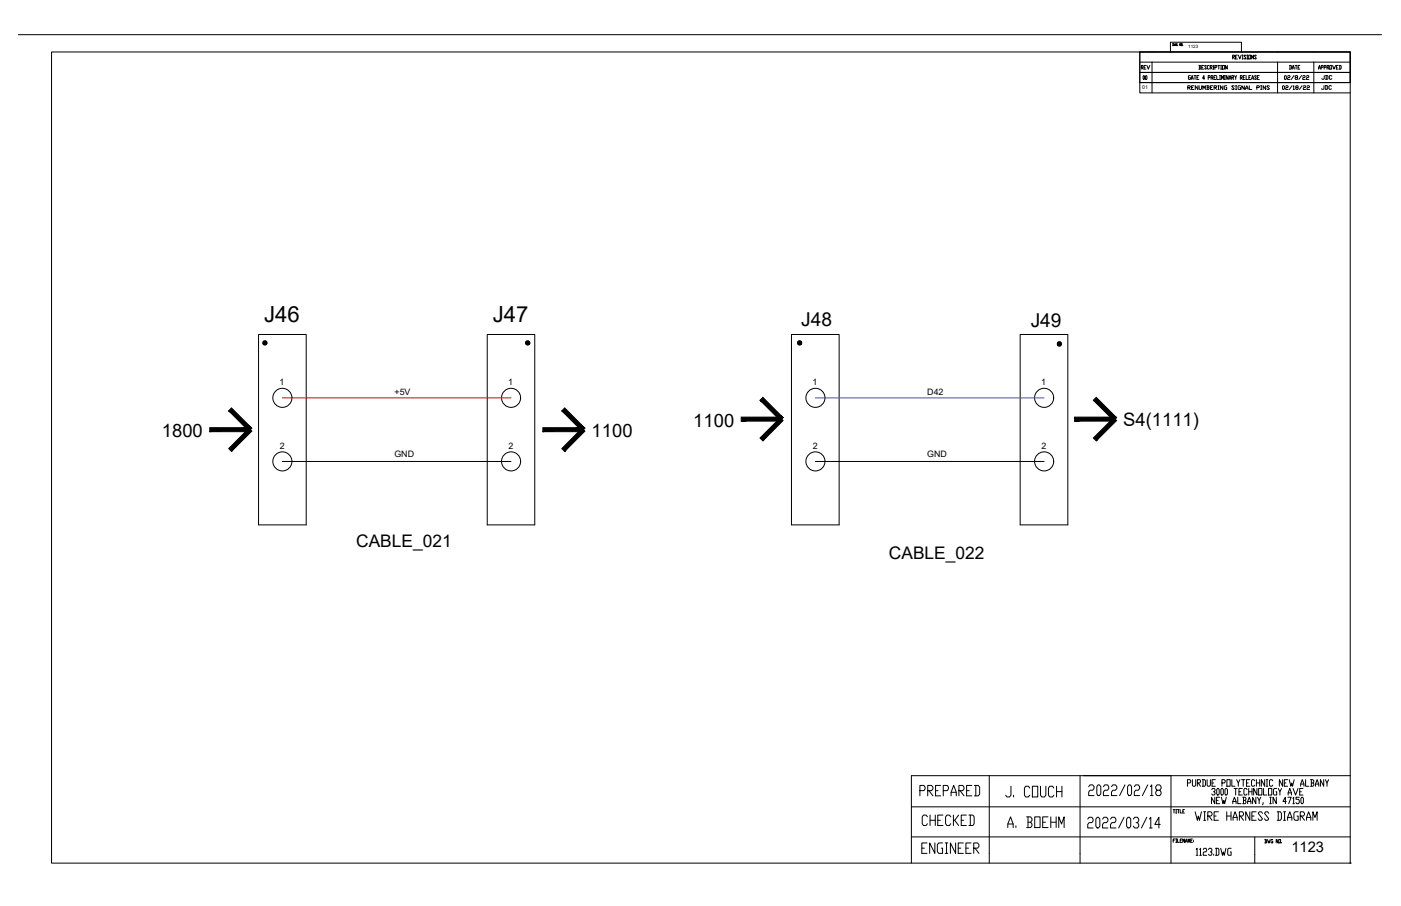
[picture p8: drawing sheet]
<svg xmlns="http://www.w3.org/2000/svg" width="432mm" height="279mm" viewBox="0 0 432 279" stroke-linecap="round" stroke-linejoin="round" font-family="sans-serif">
<!-- layer: 0 -->
<g fill="none" stroke="#000" stroke-width=".31">
<path d="M5.6 10.7h420.2M15.9 16h400.3v250.2h-400.3zM351.3 16v6.3h64.9M351.3 16h64.9v6.3M351.3 16h64.9v9.5h-64.9zM355.1 19.2h61.1M379.9 17.6h.5v-.6h-.5v1.2M380.1 17.6l.4 .6M380.8 17.6h.3M381.4 17h-.6v1.2h.6M381.7 17l.4 1.2 .4-1.2M382.8 18.2h.3"/>
<path d="M382.8 17h.3M383 17v1.2M384 17.2l-.4-.2-.2 .2 .6 .8-.1 .2-.5-.2M384.3 18.2h.3M384.3 17h.3M384.4 17v1.2M384.9 17h.6v1.2h-.6zM386.3 17v1.2l-.5-1.2v1.2M387.2 17.2l-.4-.2-.2 .2 .6 .8-.1 .2-.5-.2M393.8 19.2v9.4M404.9 19.2v3.1M351.3 25.5v3.1h64.9"/>
<path d="M355.1 25.5v3.1M366.1 27h.6l.2-.4-.8-.2v1.2M366.3 27l.6 .6M366.9 23.3h-.5l-.1 .2 .1 1h.5v-.6h-.2M367.2 24.5l.2-1.2 .3 1.2M367.2 24.1h.5M367.3 27h.3M368 26.4h-.7v1.2h.7M368 23.3h.6M368.3 23.3v1.2M368.9 23.9h.3M369.2 26.4v1.2l-.8-1.2v1.2"/>
<path d="M369.5 20.2l.6 .1v.9l-.6 .1M369.5 23.3h-.6v1.2h.6M369.6 26.4l.2 1.2 .5-.2v-1M369.7 20.2v1.1M370.4 20.8h.3M370.7 27.6v-1.2l.4 .8 .4-.8v1.2M371 20.2h-.6v1.1h.6M371.2 24.1h-.6l.5-.8v1.2M371.8 20.3l-.1-.1-.4 .1 .5 .9-.1 .1-.4-.1M371.9 26.4l.8 .2-.2 .4M372.1 27h.4l.2 .4-.8 .2M372.1 26.4v1.2"/>
<path d="M372.4 23.9h.4v-.6h-.4v1.2M372.7 20.3l-.1-.1-.5 .1v.9l.2 .1 .4-.1M373 20.8h.4l.2-.5-.6-.1v1.1M373.1 27h.3M373.1 20.8l.5 .5M373.3 23.9l.6-.2-.2-.4h-.4v1.2M373.4 23.9l.5 .6M373.8 26.4h-.7v1.2h.7M373.9 21.3h.3M373.9 20.2h.3M374 20.2v1.1M374.2 23.9h.3"/>
<path d="M374.2 27h.6l.2-.4-.8-.2v1.2M374.4 27l.6 .6M374.5 20.8h.4v-.6h-.4v1.1M374.7 23.3h-.5v1.2h.5M375 23.3v1.2h.6M375.3 20.2h.6M375.4 27.6h.4M375.4 26.4h.4M375.6 26.4v1.2M375.6 20.2v1.1M375.9 23.3h.3M375.9 24.5h.3"/>
<path d="M376 23.3v1.2M376.2 21.3h.3M376.2 20.2h.3M376.4 20.2v1.1M376.5 24.5v-1.2l.3 .8 .3-.8v1.2M376.8 20.2h.6v1.1h-.6zM376.9 26.4v1.2l-.8-1.2v1.2M377.3 23.3h.3M377.3 24.5h.3M377.5 23.3v1.2M378.1 26.4l-.8 .2 .2 1h.6v-.6h-.2M378.3 20.2v1.1l-.6-1.1v1.1"/>
<path d="M378.5 23.3v1.2l-.6-1.2v1.2M378.8 24.5l.3-1.2 .3 1.2M378.8 24.1h.6M379.7 23.9h.4v-.6h-.4v1.2M379.8 23.9l.5 .6M380.4 26.6l-.2-.2-.6 .2 .8 .8-.2 .2-.6-.2M380.5 23.3l.3 1.2M380.8 27.6h.4M380.8 26.4h.4M381 26.4v1.2M381.1 23.3l-.3 .6M382.3 23.9h.4v-.6h-.4v1.2"/>
<path d="M382.3 26.4l-.7 .2v.8l.2 .2h.5v-.6h-.1M382.5 23.9l.4 .6M383.2 23.9h.3M383.5 26.4v1.2l-.8-1.2v1.2M383.8 23.3h-.6v1.2h.6M383.9 27.6l.4-1.2 .4 1.2M383.9 27.2h.8M384.1 23.3v1.2h.5M384.9 23.9h.3M385 26.4v1.2h.8M385.5 23.3h-.6v1.2h.6M385.8 24.5l.3-1.2 .3 1.2"/>
<path d="M385.8 24.1h.6M387.2 23.5l-.4-.2-.1 .2 .5 .8-.1 .2-.4-.2M387.4 27h.6l.2-.4-.8-.2v1.2M387.5 23.9h.3M388.1 23.3h-.6v1.2h.6M388.5 27.6h.4M388.5 26.4h.4M388.7 26.4v1.2M390.1 26.4v1.2l-.8-1.2v1.2M391.3 26.6l-.3-.2-.5 .2 .8 .8-.3 .2-.5-.2M395.3 26.6l.2-.2 .4 .2v.8l-.2 .2-.4-.2zM395.9 23.5l.2-.2 .4 .2v.8l-.2 .2-.4-.2z"/>
<path d="M396.3 26.6l.1-.2 .6 .2-.2 .4-.5 .2v.4h.7M396.8 23.5l.3-.2 .5 .2-.2 .4-.6 .2v.4h.8M397.4 20.2l.6 .1v.9l-.6 .1M397.6 20.2v1.1M398.2 26.4l-.8 1.2M398.3 21.3l.3-1.1 .3 1.1M398.3 20.9h.6M398.6 26.6l.2-.2v1.2M398.6 27.6h.4M398.8 23.3l-.8 1.2M399.2 20.2h.6M399.3 23.9l-.1-.2 .1-.4 .6 .2-.1 .4-.6 .2 .1 .4 .6-.2-.1-.4"/>
<path d="M399.5 20.2v1.1M399.6 27l-.3-.4 .6-.2 .2 .4-.8 .4 .3 .4 .5-.2-.2-.4M400.1 20.8h.3M400.6 20.2h-.5v1.1h.5M401.1 23.3l-.8 1.2M401.3 26.4l-.8 1.2M401.5 23.5l.2-.2 .6 .2-.2 .4-.6 .2v.4h.8M401.7 26.6l.1-.2 .6 .2-.1 .4-.6 .2v.4h.7M402.6 23.5l.3-.2 .5 .2-.2 .4-.6 .2v.4h.8M402.8 26.6l.2-.2 .6 .2-.2 .4-.6 .2v.4h.8M406.4 21.3l.3-1.1 .2 1.1M406.4 20.9h.5"/>
<path d="M407.2 20.8h.5v-.6h-.5v1.1M408.1 20.8l.6-.2-.2-.4h-.4v1.1M409 20.8h.4v-.6h-.4v1.1M409.1 20.8l.4 .5M409.8 20.2h.6v1.1h-.6zM410.7 20.2l.5 1.1 .4-1.1M411.9 20.8h.3M412.5 20.2h-.6v1.1M412.8 20.2l.6 .1v.9l-.6 .1M412.9 20.2v1.1M416.2 22.3h-64.9v3.2M416.2 22.3v3.2h-64.9"/>
<path d="M79.7 103.2h14.7v58.7h-14.7zM150.2 103.2h14.6v58.7h-14.6zM243.9 103.2h14.7v58.7h-14.7zM314.4 103.2h14.7v58.7h-14.7zM87 142.3h70.5M251.3 142.3h70.5M280.9 239.2v27M333.9 239.2h82.3M332.9 263.2v3M386.7 263.5v2.7M416.2 266.2h.1"/>
<circle cx="87" cy="122.7" r="2.94"/>
<circle cx="157.5" cy="122.7" r="2.94"/>
<circle cx="251.3" cy="122.7" r="2.94"/>
<circle cx="321.8" cy="122.7" r="2.94"/>
<circle cx="87" cy="142.3" r="2.94"/>
<circle cx="157.5" cy="142.3" r="2.94"/>
<circle cx="251.3" cy="142.3" r="2.94"/>
<circle cx="321.8" cy="142.3" r="2.94"/>
</g>
<!-- layer: SLD-0 -->
<g fill="none" stroke="#000" stroke-width=".31">
<path d="M360.7 16v-3h21.9v3M361.4 13.4l.4 .2-.1 .5h-.3M361.5 13.4v.7M361.9 13.4l.1 .7 .3-.7M362.8 13.4l-.3 .2 .1 .5h.2l-.1-.4M363 14v.1M363.9 13.4v.7l-.3-.7v.7M364.1 13.4h.3v.7h-.3zM364.5 14v.1M280.9 239.2h80v27M304.9 239.2v24M332.9 239.2v24"/>
<path d="M280.9 258.1h135.3M280.9 248.8h135.3M361.6 249.7h.5M361.6 259.2h.3M361.8 249.7v1M362.1 258.7h-.5v1.1M362.4 249.7h.2M362.4 250.7h.2M362.4 258.7h.3M362.4 259.8h.3M362.5 249.7v1M362.6 258.7v1.1"/>
<path d="M362.9 249.7h.5M362.9 258.7v1.1h.6M363.2 249.7v1M363.7 249.7v1h.6M363.7 259.2h.3M364.3 258.7h-.6v1.1h.6M364.5 250.2h.3M365.1 249.7h-.6v1h.6M365.1 258.7v1.1l-.6-1.1v1.1M365.4 259.8l.2-1.1 .3 1.1M365.4 259.4h.5M366 241.5h.7l.3-.4-.3-.7h-.7v2.1"/>
<path d="M366.2 259.8v-1.1l.3 .7 .2-.7v1.1M367 259.2h.3M367.5 258.7h-.5v1.1h.5M367.5 240.4v1.7l.3 .4h.5l.2-.4v-1.7M367.8 259.1v.1M367.8 259.4v.2M368.4 250.3l.6 2.7 .3-1.3 .4 1.3 .6-2.7M369 241.5h.8l.2-.4-.2-.7h-.8v2.1M369.3 241.5l.7 1M370.5 240.4h.8l.2 .4v1.3l-.2 .4h-.8M370.8 240.4v2.1M371 250.3h.6"/>
<path d="M371 253h.6M371.3 250.3v2.7M372 240.4v1.7l.3 .4h.5l.3-.4v-1.7M372.3 251.7h.9l.4-.5-.4-.9h-.9v2.7M372.6 251.7l1 1.3M373.5 243.5l.2-.4h.5l.3 .7-.5 .4M373.6 241.5h.5M374.2 251.7h.6M374.2 244.2l.3 .3-.3 .7h-.5l-.2-.4M374.4 245.9v1.9l-1-1.9v1.9M374.6 240.4h-1v2.1h1M374.9 246.8h.5"/>
<path d="M375.3 243.1l.5 .4v1.3l-.3 .4-.5-.4v-1.3zM375.5 250.3h-1.3v2.7h1.3M375.9 245.9h-1v1.9h1M376.4 245.9l.6 1.9 .2-1 .3 1 .5-1.9M376.5 243.1l.5 .4v1.3l-.2 .4-.5-.4v-1.3zM376.6 241.5h.8l.2-.4-.2-.7h-.8v2.1M377.8 243.1l.5 .4v1.3l-.2 .4-.6-.4v-1.3zM378.1 251.7h1.3M378.1 250.3v2.7M378.1 240.4h1.1v2.1h-1.1zM379.4 250.3v2.7M379.7 240.4v2.1h.9"/>
<path d="M380 247.8v-.6l.5-1.3 .5 1.3v.6M380 247.2h1M380 253v-.9l.7-1.8 .6 1.8v.9M380 252.1h1.3M380.3 243.1h1.1M380.8 243.1v2.1M381.1 240.4l.5 1.1v1M381.5 245.9v1.9h1M381.9 244.2h.5M382 251.7h1l.3-.5-.3-.9h-1v2.7M382.2 240.4l-.6 1.1M382.3 251.7l1 1.3"/>
<path d="M382.7 240.4h1M382.9 243.1h-1v2.1h1M383 245.9h.8l.2 .3-.2 .6M383.2 240.4v2.1M383.3 246.8h.5l.2 .7-.2 .3h-.8M383.3 245.9v1.9M384.2 241.5h.5M384.4 243.5l-.3-.4h-.5l-.2 .4v1.3l.2 .4h.5l.3-.4M384.5 247.8v-.6l.5-1.3 .5 1.3v.6M384.5 247.2h1M384.9 244.2h1M384.9 243.1v2.1"/>
<path d="M385.2 240.4h-1v2.1h1M385.2 250.3v2.7l-1.3-2.7v2.7M385.8 251.7h.7M385.9 243.1v2.1M386.7 240.8l-.2-.4h-.5l-.3 .4v1.3l.3 .4h.5l.2-.4M386.7 258.1v5.4M387.1 245.9v1.9l-1-1.9v1.9M387.2 250.3h-1.4v2.7h1.4M387.2 241.5h1.1M387.2 240.4v2.1M387.4 243.1v2.1l-1-2.1v2.1M387.6 245.9l.5 .9v1"/>
<path d="M387.9 243.1h1v2.1h-1zM388.3 240.4v2.1M388.6 245.9l-.5 .9M389.1 250.8l-.3-.5h-.7l-.3 .5 1.3 1.7-.3 .5h-.7l-.3-.5M389.3 247.5l-.2 .7M389.4 243.1v2.1h1.1M389.8 240.4v2.1l-1-2.1v2.1M389.8 258.9l.6 .2v.7l-.6 .2M390 258.9v1.1M390.2 242.5h.6M390.2 240.4h.6M390.5 240.4v2.1"/>
<path d="M390.7 258.9l.2 1.1 .1-.6 .2 .6 .3-1.1M391 243.1h1v2.1h-1zM391 250.8l-.3-.5h-.6l-.4 .5 1.3 1.7-.3 .5h-.6l-.4-.5M391.3 247.8h.6M391.3 245.9h.6M391.6 245.9v1.9M392.3 240.8l-.3-.4h-.5l-.2 .4v1.3l.2 .4h.5l.3-.4M392.3 258.9l-.6 .2 .2 .9h.4l-.2-.6M393.4 245.9v1.9l-1-1.9v1.9M393.5 243.1h-.8l-.2 .4v1.3l.2 .4h.8v-1h-.3M393.6 250.3h1l.3 .5v1.7l-.3 .5h-1M393.9 258.9v1.1l-.6-1.1v1.1"/>
<path d="M394 243.1l.5 1.1v1M394 250.3v2.7M394.1 258.9h.6v1.1h-.6zM395 243.1l-.5 1.1M395 259.8v.2M395.3 240.4v2.1l-1-2.1v2.1M395.6 250.3h.6M395.6 253h.6M395.8 241.5h.5M395.9 250.3v2.7M396.4 247.2h-1l.8-1.3v1.9M396.8 240.4h-1v2.1h1"/>
<path d="M396.8 253v-.9l.7-1.8 .7 1.8v.9M396.8 252.1h1.4M396.9 245.9h1l-.7 1.9M397 245.2v-.7l.5-1.4 .5 1.4v.7M397 244.5h1M397.4 240.4l.5 2.1 .2-1 .3 1 .5-2.1M398.5 246.2l.2-.3v1.9M398.5 247.8h.5M398.5 243.1l.8 2.1 .8-2.1M400.1 250.3h-1l-.3 .5v1.7l.3 .5h1v-1.3h-.3M400.4 245.9h-1v.6h.8l.2 .3v.7l-.2 .3h-.5l-.3-.3M400.6 244.2h.5"/>
<path d="M400.7 251.7h1l.4-.5-.4-.9h-1v2.7M400.9 242.5v-.7l.5-1.4 .5 1.4v.7M400.9 241.8h1M401.1 251.7l1 1.3M401.2 245.9l.5 .3v1.3l-.2 .3-.5-.3v-1.3zM401.6 243.1h-1v2.1h1M402.4 240.4v2.1h1M402.7 253v-.9l.6-1.8 .7 1.8v.9M402.7 252.1h1.3M403.9 240.4h.8l.2 .4-.2 .7M404.2 241.5h.5l.2 .6-.2 .4h-.8M404.2 240.4v2.1"/>
<path d="M404.6 253v-2.7l.7 1.8 .6-1.8v2.7M405.4 242.5v-.7l.5-1.4 .6 1.4v.7M405.4 241.8h1.1M408 240.4v2.1l-1-2.1v2.1M408.5 240.4l.5 1.1v1M409.5 240.4l-.5 1.1M368.7 262l.2-.4v2.2M368.7 263.8h.5M369.8 262l.2-.4v2.2M369.8 263.8h.5M370.9 262l.2-.4h.6l.2 .4-.2 .7h-.6l-.2 .3v.8h1M372.5 262l.2-.4h.6l.2 .7-.5 .4"/>
<path d="M373.3 262.7l.2 .3-.2 .8h-.6l-.2-.4M374.1 263.4v.4M374.6 261.6h.8l.3 .4v1.4l-.3 .4h-.8M374.9 261.6v2.2M376.2 261.6l.6 2.2 .2-1.1 .3 1.1 .5-2.2M379.4 261.6h-.8l-.2 .4v1.4l.2 .4h.8v-1.1h-.2"/>
</g>
<!-- layer: 0 -->
<path d="M87 122.7h70.5" fill="none" stroke="#f00" stroke-width=".31"/>
<g fill="#000" stroke="#000" stroke-width=".31">
<path d="M81 105.8l.1 .3 .6-.3zM81.1 106.1l.6-.3-.4 .5zM81.7 105.8l-.4 .5 .4 .1z"/>
<path d="M81.3 105.2l.4 .6v-.7zM81.3 105.2l.4 .6-.6-.4zM81.1 105.4l-.1 .4h.7z"/>
<path d="M81.7 105.8v.6l.3-.1zM81.7 105.8l.5 .3-.2 .2zM81.7 105.8l.5 .3 .1-.3z"/>
<path d="M81.7 105.8h.6l-.1-.4zM82 105.2l.2 .2-.5 .4zM81.7 105.1v.7l.3-.6z"/>
<path d="M162 105.8l.1 .3 .6-.3zM162.1 106.1l.6-.3-.4 .5zM162.7 105.8l-.4 .5 .4 .1z"/>
<path d="M162.3 105.2l.4 .6v-.7zM162.3 105.2l.4 .6-.6-.4zM162.1 105.4l-.1 .4h.7z"/>
<path d="M162.7 105.8v.6l.3-.1zM162.7 105.8l.5 .3-.2 .2zM162.7 105.8l.5 .3 .1-.3z"/>
<path d="M162.7 105.8h.6l-.1-.4zM163 105.2l.2 .2-.5 .4zM162.7 105.1v.7l.3-.6z"/>
<path d="M245.8 105.8l.1 .3 .5-.3zM245.9 106.1l.5-.3-.3 .5zM246.4 105.8l-.3 .5 .3 .1z"/>
<path d="M246.1 105.2l.3 .6v-.7zM246.1 105.2l.3 .6-.5-.4zM245.9 105.4l-.1 .4h.6z"/>
<path d="M246.4 105.8v.6l.4-.1zM246.4 105.8l.6 .3-.2 .2zM246.4 105.8l.6 .3 .1-.3z"/>
<path d="M246.4 105.8h.7l-.1-.4zM246.8 105.2l.2 .2-.6 .4zM246.4 105.1v.7l.4-.6z"/>
<path d="M325.9 106.1l.1 .3 .5-.3zM326 106.4l.5-.3-.3 .5zM326.5 106.1l-.3 .5 .3 .1z"/>
<path d="M326.2 105.5l.3 .6v-.7zM326.2 105.5l.3 .6-.5-.3zM326 105.8l-.1 .3h.6z"/>
<path d="M326.5 106.1v.6l.3-.1zM326.5 106.1l.5 .3-.2 .2zM326.5 106.1l.5 .3 .1-.3z"/>
<path d="M326.5 106.1h.6l-.1-.3zM326.8 105.5l.2 .3-.5 .3zM326.5 105.4v.7l.3-.6z"/>
<path d="M70.5 126.7l6.2 6.3 .9-.9zM71.3 125.8l6.3 6.3-7.1-5.4z"/>
<path d="M64.7 133.1h12.5v-1.2zM64.7 131.9h12.5l-12.5 1.2z"/>
<path d="M76.7 132.1l-5.4 7.1 6.3-6.2zM76.7 132.1l-5.4 7.1-.8-.9z"/>
<path d="M173.2 126.7l6.2 6.3 .9-.9zM173.2 126.7l.8-.9 6.3 6.3z"/>
<path d="M167.3 133.1h12.5v-1.2zM167.3 131.9h12.5l-12.5 1.2z"/>
<path d="M179.4 132.1l-5.4 7.1 6.3-6.2zM179.4 132.1l-5.4 7.1-.8-.9z"/>
<path d="M234.2 123.4l6.3 6.3 .9-.9zM234.2 123.4l.9-.9 6.3 6.3z"/>
<path d="M228.4 129.9h12.5v-1.3zM228.4 128.6h12.5l-12.5 1.3z"/>
<path d="M240.5 128.8l-5.4 7.2 6.3-6.3zM240.5 128.8l-5.4 7.2-.9-.9z"/>
<path d="M337 123.4l6.3 6.3 .8-.9zM337 123.4l.9-.9 6.2 6.3z"/>
<path d="M331.2 129.9h12.5v-1.3zM331.2 128.6h12.5l-12.5 1.3z"/>
<path d="M343.3 128.8l-5.4 7.2 6.2-6.3zM343.3 128.8l-5.4 7.2-.9-.9z"/>
</g>
<path d="M251.3 122.7h70.5" fill="none" stroke="#4554a5" stroke-width=".31"/>
<g font-size="6.8">
<text x="81.4" y="99.3">J46</text>
<text x="151.9" y="99.2">J47</text>
</g>
<g font-size="6.6">
<text x="282.2" y="246.6">PREPARED</text>
<text x="308.7" y="246.9">J. COUCH</text>
<text x="334.4" y="246.6">2022/02/18</text>
<text x="282.9" y="255.8">CHECKED</text>
<text x="309.4" y="256.5">A. BOEHM</text>
<text x="334.1" y="256.5">2022/03/14</text>
<text x="282.9" y="264.2">ENGINEER</text>
</g>
<g font-size="5.9">
<text x="246.9" y="100.5">J48</text>
<text x="317.7" y="101">J49</text>
</g>
<g font-size="5.7">
<text x="213.7" y="131.6">1100</text>
<text x="346.2" y="131.5">S4(1111)</text>
<text x="49.9" y="134.9">1800</text>
<text x="182.3" y="134.8">1100</text>
</g>
<g font-size="5.3">
<text x="109.8" y="168.6">CABLE_021</text>
<text x="274" y="172.3">CABLE_022</text>
</g>
<text font-size="4.5" x="398" y="262.6">1123</text>
<text font-size="4.4" x="406" y="28.9">JDC</text>
<g font-size="4">
<text x="350.7" y="22.6">REV</text>
<text x="351" y="25.8">00</text>
<text x="406" y="25.8">JDC</text>
</g>
<g font-size="2.7">
<text x="86.1" y="118.8">1</text>
<text x="156.6" y="118.8">1</text>
<text x="250.4" y="118.8">1</text>
<text x="320.9" y="118.8">1</text>
<text x="121.6" y="121.7">+5V</text>
<text x="285.8" y="121.7">D42</text>
<text x="86.3" y="138.4">2</text>
<text x="121.6" y="140.8">GND</text>
<text x="156.8" y="138.4">2</text>
<text x="250.5" y="138.4">2</text>
<text x="285.8" y="140.8">GND</text>
<text x="321" y="138.4">2</text>
</g>
<text font-size="1.6" x="352.1" y="27.6">01</text>
<text font-size="1.4" x="366.2" y="14.8">1123</text>
</svg>
